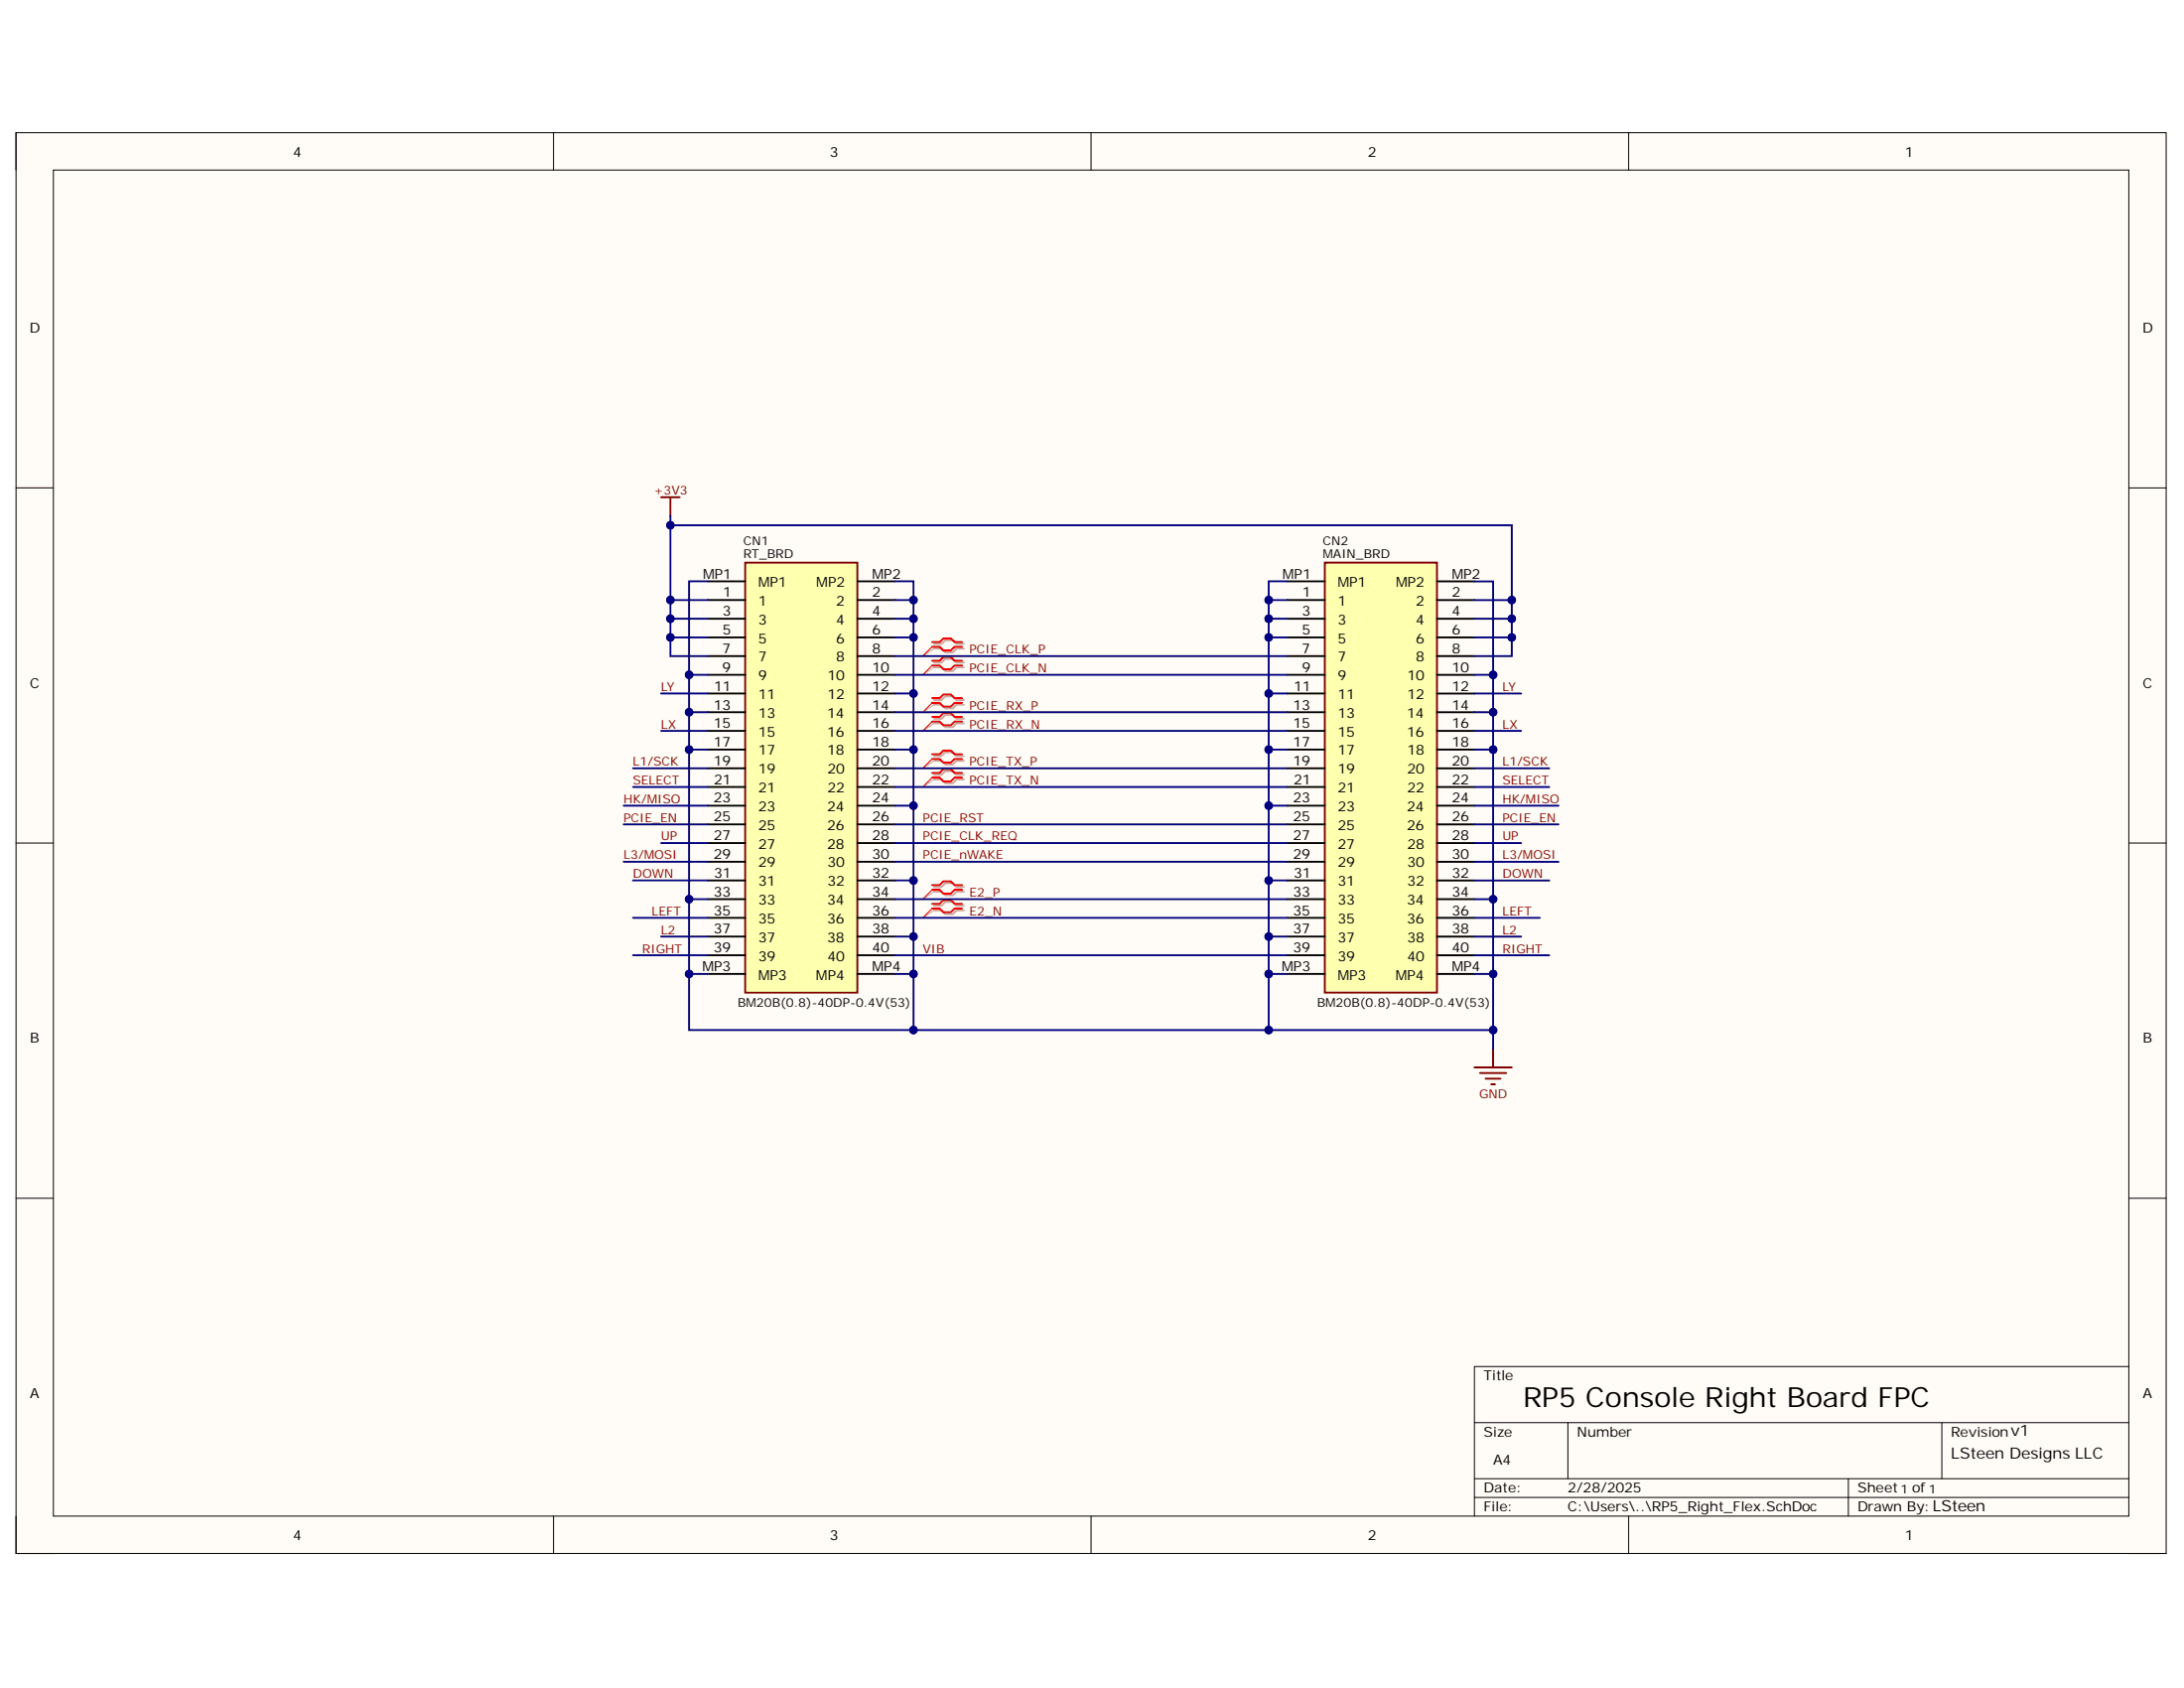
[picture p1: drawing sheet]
<svg xmlns="http://www.w3.org/2000/svg" width="279mm" height="216mm" viewBox="0 0 279 216" stroke-linecap="round" stroke-linejoin="round" font-family="sans-serif">
<path d="M2.1 17h275v181.7h-275z" fill-rule="evenodd" fill="#fffcf8"/>
<path d="M2.1 17h275v181.7h-275z" fill="none" stroke="#000" stroke-width=".13"/>
<path d="M6.8 21.8h265.5v172.1h-265.5z" fill-rule="evenodd" fill="#fffcf8"/>
<g fill="none" stroke="#000" stroke-width=".13">
<path d="M2 17v4.7M70.8 17v4.7M139.6 17v4.8M208.4 17v4.8M6.8 21.8h265.5v172.1h-265.5zM2 62.4h4.8M272.3 62.4h4.8M2 107.8h4.8M272.3 107.8h4.8M2 153.3h4.8M272.3 153.3h4.8M272.3 174.8h-83.7v19.1"/>
<path d="M2.1 193.9v4.8h4.7M70.8 193.9v4.8M139.6 193.9v4.8M188.6 182h83.7M188.6 189.1h83.7M188.6 191.5h83.7M200.6 182v7.1M208.4 193.9v4.8M236.5 189.1v4.8M248.4 182v7.1M272.3 198.7h4.8"/>
</g>
<path d="M169.5 72h14.3v55h-14.3z" fill-rule="evenodd" fill="#ffffb0"/>
<path d="M169.5 72h14.3v55h-14.3z" fill="none" stroke="#800000" stroke-width=".24"/>
<g fill="none" stroke="#000" stroke-width=".24">
<path d="M164.7 76.7h4.8M164.7 79.1h4.8M164.7 74.4h4.8M183.8 76.8h4.8M183.8 79.1h4.8M183.8 74.4h4.8M164.7 81.5h4.8M164.7 83.9h4.8M164.7 86.3h4.8M164.7 88.7h4.8M164.7 91.1h4.8M164.7 93.5h4.8"/>
<path d="M164.7 95.9h4.8M164.7 98.3h4.8M183.8 81.5h4.8M183.8 83.9h4.8M183.8 86.3h4.8M183.8 88.7h4.8M183.8 91.1h4.8M183.8 93.5h4.8M183.8 95.9h4.8M183.8 98.3h4.8M164.7 100.7h4.8M164.7 103.1h4.8"/>
<path d="M164.7 105.4h4.8M164.7 107.8h4.8M164.7 110.2h4.8M164.7 112.6h4.8M164.7 115h4.8M164.7 117.4h4.8M164.7 119.8h4.8M183.8 100.7h4.8M183.8 103.1h4.8M183.8 105.4h4.8M183.8 107.8h4.8M183.8 110.2h4.8"/>
<path d="M183.8 112.6h4.8M183.8 115h4.8M183.8 117.4h4.8M183.8 119.8h4.8M164.7 122.2h4.8M164.7 124.6h4.8M183.8 122.2h4.8M183.8 124.6h4.8"/>
</g>
<path d="M95.3 72h14.4v55h-14.4z" fill-rule="evenodd" fill="#ffffb0"/>
<path d="M84.6 63.6h2.4M85.8 63.6v2.4M95.3 72h14.4v55h-14.4zM188.6 136.5h4.8M189.3 137.2h3.4M190.1 138h1.9M190.8 138.7h.5M191 134.1v2.4" fill="none" stroke="#800000" stroke-width=".24"/>
<g fill="none" stroke="#000" stroke-width=".24">
<path d="M90.5 76.7h4.8M90.5 79.1h4.8M90.5 74.4h4.8M109.7 76.7h4.8M109.7 79.1h4.8M109.7 74.4h4.8M90.5 81.5h4.8M90.5 83.9h4.8M90.5 86.3h4.8M90.5 88.7h4.8M90.5 91.1h4.8M90.5 93.5h4.8"/>
<path d="M90.5 95.9h4.8M90.5 98.3h4.8M109.7 81.5h4.8M109.7 83.9h4.8M109.7 86.3h4.8M109.7 88.7h4.8M109.7 91.1h4.8M109.7 93.5h4.8M109.7 95.9h4.8M109.7 98.3h4.8M90.5 100.7h4.8M90.5 103.1h4.8"/>
<path d="M90.5 105.4h4.8M90.5 107.8h4.8M90.5 110.2h4.8M90.5 112.6h4.8M90.5 115h4.8M90.5 117.4h4.8M90.5 119.8h4.8M109.7 100.7h4.8M109.7 103.1h4.8M109.7 105.4h4.8M109.7 107.8h4.8M109.7 110.2h4.8"/>
<path d="M109.7 112.6h4.8M109.7 115h4.8M109.7 117.4h4.8M109.7 119.8h4.8M90.5 122.2h4.8M90.5 124.6h4.8M109.7 122.2h4.8M109.7 124.6h4.8"/>
</g>
<g fill="none" stroke="#d0a19e" stroke-width=".24">
<path d="M119.5 82.4h.9l.5-.5h1l.5 .5h.9M119.5 83h.9l.5 .4h1l.5-.4h.9M119.5 84.8h.9l.5-.5h1l.5 .5h.9M119.5 85.4h.9l.5 .4h1l.5-.4h.9M119.5 89.5h.9l.5-.4h1l.5 .4h.9M119.5 90.1h.9l.5 .5h1l.5-.5h.9M119.5 91.9h.9l.5-.5h1l.5 .5h.9M119.5 92.5h.9l.5 .5h1l.5-.5h.9M119.5 96.7h.9l.5-.5h1l.5 .5h.9M119.5 97.3h.9l.5 .5h1l.5-.5h.9M119.5 99.1h.9l.5-.5h1l.5 .5h.9M119.5 99.7h.9l.5 .5h1l.5-.5h.9"/>
<path d="M119.5 113.5h.9l.5-.5h1l.5 .5h.9M119.5 114h.9l.5 .5h1l.5-.5h.9M119.5 115.8h.9l.5-.4h1l.5 .4h.9M119.5 116.4h.9l.5 .5h1l.5-.5h.9"/>
</g>
<path d="M119.5 83l-1.4 .9M119.5 85.4l-1.4 .9M119.5 90.1l-1.4 1M119.5 92.5l-1.4 1M119.5 97.3l-1.4 1M119.5 99.7l-1.4 1M119.5 114l-1.4 1M119.5 116.4l-1.4 1" fill="none" stroke="#d0a19e" stroke-width=".13"/>
<g fill="none" stroke="#f00" stroke-width=".24">
<path d="M119.3 82.1h.9l.5-.4h.9l.5 .4h1M119.3 82.7h.9l.5 .5h.9l.5-.5h1M119.3 84.5h.9l.5-.5h.9l.5 .5h1M119.3 85.1h.9l.5 .5h.9l.5-.5h1M119.3 89.3h.9l.5-.5h.9l.5 .5h1M119.3 89.9h.9l.5 .5h.9l.5-.5h1M119.3 91.7h.9l.5-.5h.9l.5 .5h1M119.3 92.3h.9l.5 .5h.9l.5-.5h1M119.3 96.5h.9l.5-.5h.9l.5 .5h1M119.3 97.1h.9l.5 .4h.9l.5-.4h1M119.3 98.9h.9l.5-.5h.9l.5 .5h1M119.3 99.5h.9l.5 .4h.9l.5-.4h1"/>
<path d="M119.3 113.2h.9l.5-.5h.9l.5 .5h1M119.3 113.8h.9l.5 .5h.9l.5-.5h1M119.3 115.6h.9l.5-.5h.9l.5 .5h1M119.3 116.2h.9l.5 .5h.9l.5-.5h1"/>
</g>
<path d="M119.3 82.7l-1.2 1.2M119.3 85.1l-1.2 1.2M119.3 89.9l-1.2 1.2M119.3 92.3l-1.2 1.2M119.3 97.1l-1.2 1.2M119.3 99.5l-1.2 1.2M119.3 113.8l-1.2 1.2M119.3 116.2l-1.2 1.2" fill="none" stroke="#f00" stroke-width=".13"/>
<path d="M162.3 95.9h2.4" fill="none" stroke="#000080" stroke-width=".24"/>
<circle cx="162.3" cy="95.9" r=".48" fill="#000080"/>
<circle cx="162.3" cy="95.9" r=".48" fill="none" stroke="#000080" stroke-width=".13"/>
<path d="M162.3 103.1h2.4" fill="none" stroke="#000080" stroke-width=".24"/>
<circle cx="162.3" cy="103" r=".48" fill="#000080"/>
<circle cx="162.3" cy="103" r=".48" fill="none" stroke="#000080" stroke-width=".13"/>
<path d="M162.3 112.6h2.4" fill="none" stroke="#000080" stroke-width=".24"/>
<circle cx="162.3" cy="112.6" r=".48" fill="#000080"/>
<circle cx="162.3" cy="112.6" r=".48" fill="none" stroke="#000080" stroke-width=".13"/>
<path d="M162.3 88.7h2.4" fill="none" stroke="#000080" stroke-width=".24"/>
<circle cx="162.3" cy="88.7" r=".48" fill="#000080"/>
<circle cx="162.3" cy="88.7" r=".48" fill="none" stroke="#000080" stroke-width=".13"/>
<path d="M162.3 81.5h2.4" fill="none" stroke="#000080" stroke-width=".24"/>
<circle cx="162.3" cy="81.5" r=".48" fill="#000080"/>
<circle cx="162.3" cy="81.5" r=".48" fill="none" stroke="#000080" stroke-width=".13"/>
<path d="M114.5 74.4h2.4v50.2h-2.4M114.5 98.3h50.2M114.5 91.1h50.2M114.5 86.3h50.2M114.5 83.9h50.2M114.5 117.4h50.2M114.5 115h50.2M114.5 107.8h50.2M114.5 100.7h50.2M114.5 122.2h50.2" fill="none" stroke="#000080" stroke-width=".24"/>
<circle cx="116.9" cy="76.7" r=".48" fill="#000080"/>
<circle cx="116.9" cy="76.7" r=".48" fill="none" stroke="#000080" stroke-width=".13"/>
<circle cx="116.9" cy="79.1" r=".48" fill="#000080"/>
<circle cx="116.9" cy="79.1" r=".48" fill="none" stroke="#000080" stroke-width=".13"/>
<circle cx="116.9" cy="81.5" r=".48" fill="#000080"/>
<circle cx="116.9" cy="81.5" r=".48" fill="none" stroke="#000080" stroke-width=".13"/>
<circle cx="116.9" cy="88.7" r=".48" fill="#000080"/>
<circle cx="116.9" cy="88.7" r=".48" fill="none" stroke="#000080" stroke-width=".13"/>
<circle cx="116.9" cy="95.9" r=".48" fill="#000080"/>
<circle cx="116.9" cy="95.9" r=".48" fill="none" stroke="#000080" stroke-width=".13"/>
<circle cx="116.9" cy="103" r=".48" fill="#000080"/>
<circle cx="116.9" cy="103" r=".48" fill="none" stroke="#000080" stroke-width=".13"/>
<circle cx="116.9" cy="112.6" r=".48" fill="#000080"/>
<circle cx="116.9" cy="112.6" r=".48" fill="none" stroke="#000080" stroke-width=".13"/>
<circle cx="116.9" cy="119.8" r=".48" fill="#000080"/>
<circle cx="116.9" cy="119.8" r=".48" fill="none" stroke="#000080" stroke-width=".13"/>
<circle cx="116.9" cy="124.6" r=".48" fill="#000080"/>
<circle cx="116.9" cy="124.6" r=".48" fill="none" stroke="#000080" stroke-width=".13"/>
<path d="M114.5 76.7h2.4" fill="none" stroke="#000080" stroke-width=".24"/>
<circle cx="116.9" cy="76.7" r=".48" fill="#000080"/>
<circle cx="116.9" cy="76.7" r=".48" fill="none" stroke="#000080" stroke-width=".13"/>
<path d="M114.5 79.1h2.4" fill="none" stroke="#000080" stroke-width=".24"/>
<circle cx="116.9" cy="79.1" r=".48" fill="#000080"/>
<circle cx="116.9" cy="79.1" r=".48" fill="none" stroke="#000080" stroke-width=".13"/>
<path d="M114.5 81.5h2.4" fill="none" stroke="#000080" stroke-width=".24"/>
<circle cx="116.9" cy="81.5" r=".48" fill="#000080"/>
<circle cx="116.9" cy="81.5" r=".48" fill="none" stroke="#000080" stroke-width=".13"/>
<path d="M114.5 88.7h2.4M114.5 105.4h50.2M114.5 110.2h50.2" fill="none" stroke="#000080" stroke-width=".24"/>
<circle cx="116.9" cy="88.7" r=".48" fill="#000080"/>
<circle cx="116.9" cy="88.7" r=".48" fill="none" stroke="#000080" stroke-width=".13"/>
<path d="M114.5 95.9h2.4" fill="none" stroke="#000080" stroke-width=".24"/>
<circle cx="116.9" cy="95.9" r=".48" fill="#000080"/>
<circle cx="116.9" cy="95.9" r=".48" fill="none" stroke="#000080" stroke-width=".13"/>
<path d="M114.5 103.1h2.4" fill="none" stroke="#000080" stroke-width=".24"/>
<circle cx="116.9" cy="103" r=".48" fill="#000080"/>
<circle cx="116.9" cy="103" r=".48" fill="none" stroke="#000080" stroke-width=".13"/>
<path d="M114.5 112.6h2.4" fill="none" stroke="#000080" stroke-width=".24"/>
<circle cx="116.9" cy="112.6" r=".48" fill="#000080"/>
<circle cx="116.9" cy="112.6" r=".48" fill="none" stroke="#000080" stroke-width=".13"/>
<path d="M114.5 119.8h2.4" fill="none" stroke="#000080" stroke-width=".24"/>
<circle cx="116.9" cy="119.8" r=".48" fill="#000080"/>
<circle cx="116.9" cy="119.8" r=".48" fill="none" stroke="#000080" stroke-width=".13"/>
<path d="M81 98.3h9.5M84.6 88.7h5.9M84.6 93.5h5.9M88.2 91.1h2.3M79.8 103.1h10.7M81 117.4h9.5M81 112.6h9.5M84.6 107.8h5.9M81 122.2h9.5" fill="none" stroke="#000080" stroke-width=".24"/>
<circle cx="88.2" cy="91.1" r=".48" fill="#000080"/>
<circle cx="88.2" cy="91.1" r=".48" fill="none" stroke="#000080" stroke-width=".13"/>
<path d="M88.2 95.9h2.3" fill="none" stroke="#000080" stroke-width=".24"/>
<circle cx="88.2" cy="95.9" r=".48" fill="#000080"/>
<circle cx="88.2" cy="95.9" r=".48" fill="none" stroke="#000080" stroke-width=".13"/>
<path d="M88.2 115h2.3" fill="none" stroke="#000080" stroke-width=".24"/>
<circle cx="88.2" cy="115" r=".48" fill="#000080"/>
<circle cx="88.2" cy="115" r=".48" fill="none" stroke="#000080" stroke-width=".13"/>
<path d="M90.5 86.3h-2.3v38.3h2.3M79.8 110.2h10.7M81 100.7h9.5M84.6 119.8h5.9" fill="none" stroke="#000080" stroke-width=".24"/>
<circle cx="88.2" cy="86.3" r=".48" fill="#000080"/>
<circle cx="88.2" cy="86.3" r=".48" fill="none" stroke="#000080" stroke-width=".13"/>
<circle cx="88.2" cy="91.1" r=".48" fill="#000080"/>
<circle cx="88.2" cy="91.1" r=".48" fill="none" stroke="#000080" stroke-width=".13"/>
<circle cx="88.2" cy="95.9" r=".48" fill="#000080"/>
<circle cx="88.2" cy="95.9" r=".48" fill="none" stroke="#000080" stroke-width=".13"/>
<circle cx="88.2" cy="115" r=".48" fill="#000080"/>
<circle cx="88.2" cy="115" r=".48" fill="none" stroke="#000080" stroke-width=".13"/>
<circle cx="88.2" cy="124.6" r=".48" fill="#000080"/>
<circle cx="88.2" cy="124.6" r=".48" fill="none" stroke="#000080" stroke-width=".13"/>
<path d="M85.8 76.7v7.2h4.7" fill="none" stroke="#000080" stroke-width=".24"/>
<circle cx="85.8" cy="81.5" r=".48" fill="#000080"/>
<circle cx="85.8" cy="81.5" r=".48" fill="none" stroke="#000080" stroke-width=".13"/>
<circle cx="85.8" cy="79.1" r=".48" fill="#000080"/>
<circle cx="85.8" cy="79.1" r=".48" fill="none" stroke="#000080" stroke-width=".13"/>
<circle cx="85.8" cy="76.7" r=".48" fill="#000080"/>
<circle cx="85.8" cy="76.7" r=".48" fill="none" stroke="#000080" stroke-width=".13"/>
<path d="M85.8 81.5h4.7" fill="none" stroke="#000080" stroke-width=".24"/>
<circle cx="85.8" cy="81.5" r=".48" fill="#000080"/>
<circle cx="85.8" cy="81.5" r=".48" fill="none" stroke="#000080" stroke-width=".13"/>
<path d="M85.8 79.1h4.7" fill="none" stroke="#000080" stroke-width=".24"/>
<circle cx="85.8" cy="79.1" r=".48" fill="#000080"/>
<circle cx="85.8" cy="79.1" r=".48" fill="none" stroke="#000080" stroke-width=".13"/>
<path d="M85.8 66v10.7h4.7" fill="none" stroke="#000080" stroke-width=".24"/>
<circle cx="85.8" cy="76.7" r=".48" fill="#000080"/>
<circle cx="85.8" cy="76.7" r=".48" fill="none" stroke="#000080" stroke-width=".13"/>
<circle cx="85.8" cy="67.2" r=".48" fill="#000080"/>
<circle cx="85.8" cy="67.2" r=".48" fill="none" stroke="#000080" stroke-width=".13"/>
<path d="M90.5 74.4h-2.3v11.9" fill="none" stroke="#000080" stroke-width=".24"/>
<circle cx="88.2" cy="86.3" r=".48" fill="#000080"/>
<circle cx="88.2" cy="86.3" r=".48" fill="none" stroke="#000080" stroke-width=".13"/>
<path d="M114.5 93.5h50.2M188.6 93.5h6M188.6 98.3h9.6M188.6 88.7h6M188.6 86.3h2.4M188.6 117.4h8.4M188.6 107.8h6M188.6 103.1h10.8M188.6 112.6h9.6M188.6 122.2h9.6" fill="none" stroke="#000080" stroke-width=".24"/>
<circle cx="191" cy="86.3" r=".48" fill="#000080"/>
<circle cx="191" cy="86.3" r=".48" fill="none" stroke="#000080" stroke-width=".13"/>
<path d="M188.6 91.1h2.4" fill="none" stroke="#000080" stroke-width=".24"/>
<circle cx="191" cy="91.1" r=".48" fill="#000080"/>
<circle cx="191" cy="91.1" r=".48" fill="none" stroke="#000080" stroke-width=".13"/>
<path d="M188.6 95.9h2.4" fill="none" stroke="#000080" stroke-width=".24"/>
<circle cx="191" cy="95.9" r=".48" fill="#000080"/>
<circle cx="191" cy="95.9" r=".48" fill="none" stroke="#000080" stroke-width=".13"/>
<path d="M188.6 115h2.4" fill="none" stroke="#000080" stroke-width=".24"/>
<circle cx="191" cy="115" r=".48" fill="#000080"/>
<circle cx="191" cy="115" r=".48" fill="none" stroke="#000080" stroke-width=".13"/>
<path d="M188.6 76.8h4.8v7.1h-4.8M188.6 100.7h9.6M188.6 110.2h10.8M188.6 119.8h6" fill="none" stroke="#000080" stroke-width=".24"/>
<circle cx="193.4" cy="76.8" r=".48" fill="#000080"/>
<circle cx="193.4" cy="76.8" r=".48" fill="none" stroke="#000080" stroke-width=".13"/>
<circle cx="193.4" cy="79.1" r=".48" fill="#000080"/>
<circle cx="193.4" cy="79.1" r=".48" fill="none" stroke="#000080" stroke-width=".13"/>
<circle cx="193.4" cy="81.5" r=".48" fill="#000080"/>
<circle cx="193.4" cy="81.5" r=".48" fill="none" stroke="#000080" stroke-width=".13"/>
<path d="M188.6 81.5h4.8" fill="none" stroke="#000080" stroke-width=".24"/>
<circle cx="193.4" cy="81.5" r=".48" fill="#000080"/>
<circle cx="193.4" cy="81.5" r=".48" fill="none" stroke="#000080" stroke-width=".13"/>
<path d="M188.6 79.1h4.8" fill="none" stroke="#000080" stroke-width=".24"/>
<circle cx="193.4" cy="79.1" r=".48" fill="#000080"/>
<circle cx="193.4" cy="79.1" r=".48" fill="none" stroke="#000080" stroke-width=".13"/>
<path d="M85.8 67.2h107.6v9.6" fill="none" stroke="#000080" stroke-width=".24"/>
<circle cx="193.4" cy="76.8" r=".48" fill="#000080"/>
<circle cx="193.4" cy="76.8" r=".48" fill="none" stroke="#000080" stroke-width=".13"/>
<circle cx="85.8" cy="67.2" r=".48" fill="#000080"/>
<circle cx="85.8" cy="67.2" r=".48" fill="none" stroke="#000080" stroke-width=".13"/>
<path d="M188.6 74.4h2.4v50.2h-2.4" fill="none" stroke="#000080" stroke-width=".24"/>
<circle cx="191" cy="86.3" r=".48" fill="#000080"/>
<circle cx="191" cy="86.3" r=".48" fill="none" stroke="#000080" stroke-width=".13"/>
<circle cx="191" cy="91.1" r=".48" fill="#000080"/>
<circle cx="191" cy="91.1" r=".48" fill="none" stroke="#000080" stroke-width=".13"/>
<circle cx="191" cy="95.9" r=".48" fill="#000080"/>
<circle cx="191" cy="95.9" r=".48" fill="none" stroke="#000080" stroke-width=".13"/>
<circle cx="191" cy="115" r=".48" fill="#000080"/>
<circle cx="191" cy="115" r=".48" fill="none" stroke="#000080" stroke-width=".13"/>
<circle cx="191" cy="124.6" r=".48" fill="#000080"/>
<circle cx="191" cy="124.6" r=".48" fill="none" stroke="#000080" stroke-width=".13"/>
<path d="M164.7 74.4h-2.4v50.2h2.4" fill="none" stroke="#000080" stroke-width=".24"/>
<circle cx="162.3" cy="76.7" r=".48" fill="#000080"/>
<circle cx="162.3" cy="76.7" r=".48" fill="none" stroke="#000080" stroke-width=".13"/>
<circle cx="162.3" cy="79.1" r=".48" fill="#000080"/>
<circle cx="162.3" cy="79.1" r=".48" fill="none" stroke="#000080" stroke-width=".13"/>
<circle cx="162.3" cy="81.5" r=".48" fill="#000080"/>
<circle cx="162.3" cy="81.5" r=".48" fill="none" stroke="#000080" stroke-width=".13"/>
<circle cx="162.3" cy="88.7" r=".48" fill="#000080"/>
<circle cx="162.3" cy="88.7" r=".48" fill="none" stroke="#000080" stroke-width=".13"/>
<circle cx="162.3" cy="95.9" r=".48" fill="#000080"/>
<circle cx="162.3" cy="95.9" r=".48" fill="none" stroke="#000080" stroke-width=".13"/>
<circle cx="162.3" cy="103" r=".48" fill="#000080"/>
<circle cx="162.3" cy="103" r=".48" fill="none" stroke="#000080" stroke-width=".13"/>
<circle cx="162.3" cy="112.6" r=".48" fill="#000080"/>
<circle cx="162.3" cy="112.6" r=".48" fill="none" stroke="#000080" stroke-width=".13"/>
<circle cx="162.3" cy="119.8" r=".48" fill="#000080"/>
<circle cx="162.3" cy="119.8" r=".48" fill="none" stroke="#000080" stroke-width=".13"/>
<circle cx="162.3" cy="124.6" r=".48" fill="#000080"/>
<circle cx="162.3" cy="124.6" r=".48" fill="none" stroke="#000080" stroke-width=".13"/>
<path d="M116.9 124.6v7.2h74.1v-7.2" fill="none" stroke="#000080" stroke-width=".24"/>
<circle cx="116.9" cy="124.6" r=".48" fill="#000080"/>
<circle cx="116.9" cy="124.6" r=".48" fill="none" stroke="#000080" stroke-width=".13"/>
<circle cx="116.9" cy="131.7" r=".48" fill="#000080"/>
<circle cx="116.9" cy="131.7" r=".48" fill="none" stroke="#000080" stroke-width=".13"/>
<circle cx="162.3" cy="131.7" r=".48" fill="#000080"/>
<circle cx="162.3" cy="131.7" r=".48" fill="none" stroke="#000080" stroke-width=".13"/>
<circle cx="191" cy="131.7" r=".48" fill="#000080"/>
<circle cx="191" cy="131.7" r=".48" fill="none" stroke="#000080" stroke-width=".13"/>
<circle cx="191" cy="124.6" r=".48" fill="#000080"/>
<circle cx="191" cy="124.6" r=".48" fill="none" stroke="#000080" stroke-width=".13"/>
<path d="M191 131.8v2.3" fill="none" stroke="#000080" stroke-width=".24"/>
<circle cx="191" cy="131.7" r=".48" fill="#000080"/>
<circle cx="191" cy="131.7" r=".48" fill="none" stroke="#000080" stroke-width=".13"/>
<path d="M162.3 79.1h2.4" fill="none" stroke="#000080" stroke-width=".24"/>
<circle cx="162.3" cy="79.1" r=".48" fill="#000080"/>
<circle cx="162.3" cy="79.1" r=".48" fill="none" stroke="#000080" stroke-width=".13"/>
<path d="M162.3 76.7h2.4" fill="none" stroke="#000080" stroke-width=".24"/>
<circle cx="162.3" cy="76.7" r=".48" fill="#000080"/>
<circle cx="162.3" cy="76.7" r=".48" fill="none" stroke="#000080" stroke-width=".13"/>
<path d="M79.8 105.4h10.7M188.6 105.4h10.8M88.2 124.6v7.1h28.7" fill="none" stroke="#000080" stroke-width=".24"/>
<circle cx="88.2" cy="124.6" r=".48" fill="#000080"/>
<circle cx="88.2" cy="124.6" r=".48" fill="none" stroke="#000080" stroke-width=".13"/>
<circle cx="116.9" cy="131.7" r=".48" fill="#000080"/>
<circle cx="116.9" cy="131.7" r=".48" fill="none" stroke="#000080" stroke-width=".13"/>
<path d="M162.3 124.6v7.1" fill="none" stroke="#000080" stroke-width=".24"/>
<circle cx="162.3" cy="124.6" r=".48" fill="#000080"/>
<circle cx="162.3" cy="124.6" r=".48" fill="none" stroke="#000080" stroke-width=".13"/>
<circle cx="162.3" cy="131.7" r=".48" fill="#000080"/>
<circle cx="162.3" cy="131.7" r=".48" fill="none" stroke="#000080" stroke-width=".13"/>
<path d="M162.3 119.8h2.4" fill="none" stroke="#000080" stroke-width=".24"/>
<circle cx="162.3" cy="119.8" r=".48" fill="#000080"/>
<circle cx="162.3" cy="119.8" r=".48" fill="none" stroke="#000080" stroke-width=".13"/>
<text font-size="3.6" x="194.8" y="180">RP5 Console Right Board FPC</text>
<text font-size="2" x="249.6" y="186.6">LSteen Designs LLC</text>
<g font-size="1.8">
<text x="37.5" y="20">4</text>
<text x="106.2" y="20">3</text>
<text x="175" y="20">2</text>
<text x="243.7" y="20">1</text>
<text x="3.8" y="42.5">D</text>
<text x="274.1" y="42.5">D</text>
<text x="89.9" y="74">MP1</text>
<text x="92.5" y="76.4">1</text>
<text x="97" y="77.5">1</text>
<text x="97" y="75.1">MP1</text>
<text x="104.4" y="75.1">MP2</text>
<text x="107" y="77.5">2</text>
<text x="111.6" y="76.4">2</text>
<text x="111.6" y="74">MP2</text>
<text x="164.1" y="74">MP1</text>
<text x="166.6" y="76.4">1</text>
<text x="171.1" y="77.5">1</text>
<text x="171.1" y="75.1">MP1</text>
<text x="178.6" y="75.1">MP2</text>
<text x="181.1" y="77.5">2</text>
<text x="185.7" y="76.4">2</text>
<text x="185.7" y="74">MP2</text>
<text x="92.4" y="83.6">7</text>
<text x="92.4" y="78.8">3</text>
<text x="92.4" y="81.1">5</text>
<text x="97" y="79.8">3</text>
<text x="97" y="82.2">5</text>
<text x="107" y="79.8">4</text>
<text x="107" y="82.2">6</text>
<text x="111.6" y="78.8">4</text>
<text x="111.6" y="81.1">6</text>
<text x="111.6" y="83.6">8</text>
<text x="166.5" y="83.6">7</text>
<text x="166.6" y="78.8">3</text>
<text x="166.6" y="81.1">5</text>
<text x="171.1" y="79.8">3</text>
<text x="171.1" y="82.2">5</text>
<text x="181.1" y="79.8">4</text>
<text x="181.1" y="82.2">6</text>
<text x="185.7" y="78.8">4</text>
<text x="185.7" y="81.1">6</text>
<text x="185.7" y="83.6">8</text>
<text x="3.8" y="88">C</text>
<text x="91.3" y="88.3">11</text>
<text x="92.4" y="85.9">9</text>
<text x="97" y="84.6">7</text>
<text x="97" y="87">9</text>
<text x="97" y="89.4">11</text>
<text x="105.9" y="87">10</text>
<text x="105.9" y="89.4">12</text>
<text x="107" y="84.6">8</text>
<text x="111.6" y="85.9">10</text>
<text x="111.6" y="88.3">12</text>
<text x="165.5" y="88.3">11</text>
<text x="166.6" y="85.9">9</text>
<text x="171.1" y="84.6">7</text>
<text x="171.1" y="87">9</text>
<text x="171.1" y="89.4">11</text>
<text x="180" y="87">10</text>
<text x="180" y="89.4">12</text>
<text x="181.1" y="84.6">8</text>
<text x="185.7" y="85.9">10</text>
<text x="185.7" y="88.3">12</text>
<text x="274.1" y="88">C</text>
<text x="91.3" y="90.7">13</text>
<text x="91.3" y="93.1">15</text>
<text x="91.3" y="95.5">17</text>
<text x="97" y="91.8">13</text>
<text x="97" y="94.2">15</text>
<text x="105.8" y="91.8">14</text>
<text x="105.8" y="94.2">16</text>
<text x="111.6" y="90.7">14</text>
<text x="111.6" y="93.1">16</text>
<text x="111.6" y="95.5">18</text>
<text x="165.4" y="90.7">13</text>
<text x="165.4" y="93.1">15</text>
<text x="165.4" y="95.5">17</text>
<text x="171.1" y="91.8">13</text>
<text x="171.1" y="94.2">15</text>
<text x="180" y="91.8">14</text>
<text x="180" y="94.2">16</text>
<text x="185.7" y="90.7">14</text>
<text x="185.7" y="93.1">16</text>
<text x="185.7" y="95.5">18</text>
<text x="91.3" y="97.9">19</text>
<text x="91.3" y="100.3">21</text>
<text x="97" y="96.6">17</text>
<text x="97" y="99">19</text>
<text x="97" y="101.4">21</text>
<text x="105.8" y="96.6">18</text>
<text x="105.9" y="99">20</text>
<text x="105.9" y="101.4">22</text>
<text x="111.6" y="97.9">20</text>
<text x="111.6" y="100.3">22</text>
<text x="165.4" y="97.9">19</text>
<text x="165.5" y="100.3">21</text>
<text x="171.1" y="96.6">17</text>
<text x="171.1" y="99">19</text>
<text x="171.1" y="101.4">21</text>
<text x="180" y="96.6">18</text>
<text x="180" y="99">20</text>
<text x="180" y="101.4">22</text>
<text x="185.7" y="97.9">20</text>
<text x="185.7" y="100.3">22</text>
<text x="91.3" y="102.7">23</text>
<text x="91.3" y="105.1">25</text>
<text x="91.3" y="107.4">27</text>
<text x="97" y="103.8">23</text>
<text x="97" y="106.1">25</text>
<text x="105.8" y="103.8">24</text>
<text x="105.8" y="106.1">26</text>
<text x="111.6" y="102.7">24</text>
<text x="111.6" y="105.1">26</text>
<text x="111.6" y="107.4">28</text>
<text x="165.4" y="102.7">23</text>
<text x="165.4" y="105.1">25</text>
<text x="165.4" y="107.4">27</text>
<text x="171.1" y="103.8">23</text>
<text x="171.1" y="106.1">25</text>
<text x="180" y="103.8">24</text>
<text x="180" y="106.1">26</text>
<text x="185.7" y="102.7">24</text>
<text x="185.7" y="105.1">26</text>
<text x="185.7" y="107.4">28</text>
<text x="91.3" y="109.9">29</text>
<text x="91.3" y="112.3">31</text>
<text x="97" y="108.5">27</text>
<text x="97" y="110.9">29</text>
<text x="97" y="113.3">31</text>
<text x="105.8" y="108.5">28</text>
<text x="105.9" y="110.9">30</text>
<text x="105.9" y="113.3">32</text>
<text x="111.6" y="109.9">30</text>
<text x="111.6" y="112.3">32</text>
<text x="165.4" y="109.9">29</text>
<text x="165.5" y="112.3">31</text>
<text x="171.1" y="108.5">27</text>
<text x="171.1" y="110.9">29</text>
<text x="171.1" y="113.3">31</text>
<text x="180" y="108.5">28</text>
<text x="180" y="110.9">30</text>
<text x="180" y="113.3">32</text>
<text x="185.7" y="109.9">30</text>
<text x="185.7" y="112.3">32</text>
<text x="91.3" y="114.6">33</text>
<text x="91.3" y="117">35</text>
<text x="91.3" y="119.4">37</text>
<text x="97" y="115.7">33</text>
<text x="97" y="118.1">35</text>
<text x="105.8" y="115.7">34</text>
<text x="105.8" y="118.1">36</text>
<text x="111.6" y="114.6">34</text>
<text x="111.6" y="117">36</text>
<text x="111.6" y="119.4">38</text>
<text x="165.4" y="114.6">33</text>
<text x="165.4" y="117">35</text>
<text x="165.4" y="119.4">37</text>
<text x="171.1" y="115.7">33</text>
<text x="171.1" y="118.1">35</text>
<text x="180" y="115.7">34</text>
<text x="180" y="118.1">36</text>
<text x="185.7" y="114.6">34</text>
<text x="185.7" y="117">36</text>
<text x="185.7" y="119.4">38</text>
<text x="89.8" y="124.2">MP3</text>
<text x="91.3" y="121.8">39</text>
<text x="97" y="120.5">37</text>
<text x="97" y="122.9">39</text>
<text x="97" y="125.3">MP3</text>
<text x="104.4" y="125.3">MP4</text>
<text x="105.8" y="120.5">38</text>
<text x="105.9" y="122.9">40</text>
<text x="111.6" y="121.8">40</text>
<text x="111.6" y="124.2">MP4</text>
<text x="164" y="124.2">MP3</text>
<text x="165.4" y="121.8">39</text>
<text x="171.1" y="120.5">37</text>
<text x="171.1" y="122.9">39</text>
<text x="171.1" y="125.3">MP3</text>
<text x="178.5" y="125.3">MP4</text>
<text x="180" y="120.5">38</text>
<text x="180" y="122.9">40</text>
<text x="185.7" y="121.8">40</text>
<text x="185.7" y="124.2">MP4</text>
<text x="3.8" y="133.4">B</text>
<text x="274.1" y="133.4">B</text>
<text x="3.8" y="178.8">A</text>
<text x="189.8" y="176.6">Title</text>
<text x="274.1" y="178.8">A</text>
<text x="189.8" y="183.7">Size</text>
<text x="201.8" y="183.7">Number</text>
<text x="249.6" y="183.7">Revisionv1</text>
<text x="189.8" y="190.9">Date:</text>
<text x="191" y="187.3">A4</text>
<text x="200.6" y="190.9">2/28/2025</text>
<text x="237.6" y="190.9">Sheet</text>
<text x="37.5" y="197">4</text>
<text x="106.2" y="197">3</text>
<text x="175" y="197">2</text>
<text x="189.8" y="193.3">File:</text>
<text x="200.6" y="193.3">C:\Users\..\RP5_Right_Flex.SchDoc</text>
<text x="237.6" y="193.3">Drawn By:LSteen</text>
<text x="243.7" y="197">1</text>
</g>
<g font-size="1.6" fill="#800000">
<text x="83.6" y="63.3">+3V3</text>
<text x="124" y="83.6">PCIE_CLK_P</text>
<text x="84.6" y="88.4">LY</text>
<text x="124" y="86">PCIE_CLK_N</text>
<text x="192.2" y="88.4">LY</text>
<text x="84.6" y="93.2">LX</text>
<text x="124" y="90.8">PCIE_RX_P</text>
<text x="124" y="93.2">PCIE_RX_N</text>
<text x="192.2" y="93.2">LX</text>
<text x="81" y="100.3">SELECT</text>
<text x="81" y="97.9">L1/SCK</text>
<text x="124" y="97.9">PCIE_TX_P</text>
<text x="124" y="100.3">PCIE_TX_N</text>
<text x="192.2" y="100.3">SELECT</text>
<text x="192.2" y="97.9">L1/SCK</text>
<text x="79.8" y="102.7">HK/MISO</text>
<text x="79.8" y="105.1">PCIE_EN</text>
<text x="84.6" y="107.5">UP</text>
<text x="118.1" y="105.1">PCIE_RST</text>
<text x="118.1" y="107.5">PCIE_CLK_REQ</text>
<text x="192.2" y="107.5">UP</text>
<text x="192.2" y="102.7">HK/MISO</text>
<text x="192.2" y="105.1">PCIE_EN</text>
<text x="79.8" y="109.9">L3/MOSI</text>
<text x="81" y="112.3">DOWN</text>
<text x="118.1" y="109.9">PCIE_nWAKE</text>
<text x="192.2" y="109.9">L3/MOSI</text>
<text x="192.2" y="112.3">DOWN</text>
<text x="83.4" y="117.1">LEFT</text>
<text x="84.6" y="119.5">L2</text>
<text x="124" y="117.1">E2_N</text>
<text x="124" y="114.7">E2_P</text>
<text x="192.2" y="119.5">L2</text>
<text x="192.2" y="117.1">LEFT</text>
<text x="82.1" y="121.9">RIGHT</text>
<text x="118.1" y="121.9">VIB</text>
<text x="192.2" y="121.9">RIGHT</text>
<text x="189.2" y="140.5">GND</text>
</g>
<g font-size="1.6">
<text x="95.1" y="69.7">CN1</text>
<text x="95.1" y="71.4">RT_BRD</text>
<text x="169.2" y="69.7">CN2</text>
<text x="169.2" y="71.4">MAIN_BRD</text>
<text x="94.4" y="128.8">BM20B(0.8)-40DP-0.4V(53)</text>
<text x="168.5" y="128.8">BM20B(0.8)-40DP-0.4V(53)</text>
<text x="243.1" y="191">1 of 1</text>
</g>
</svg>
